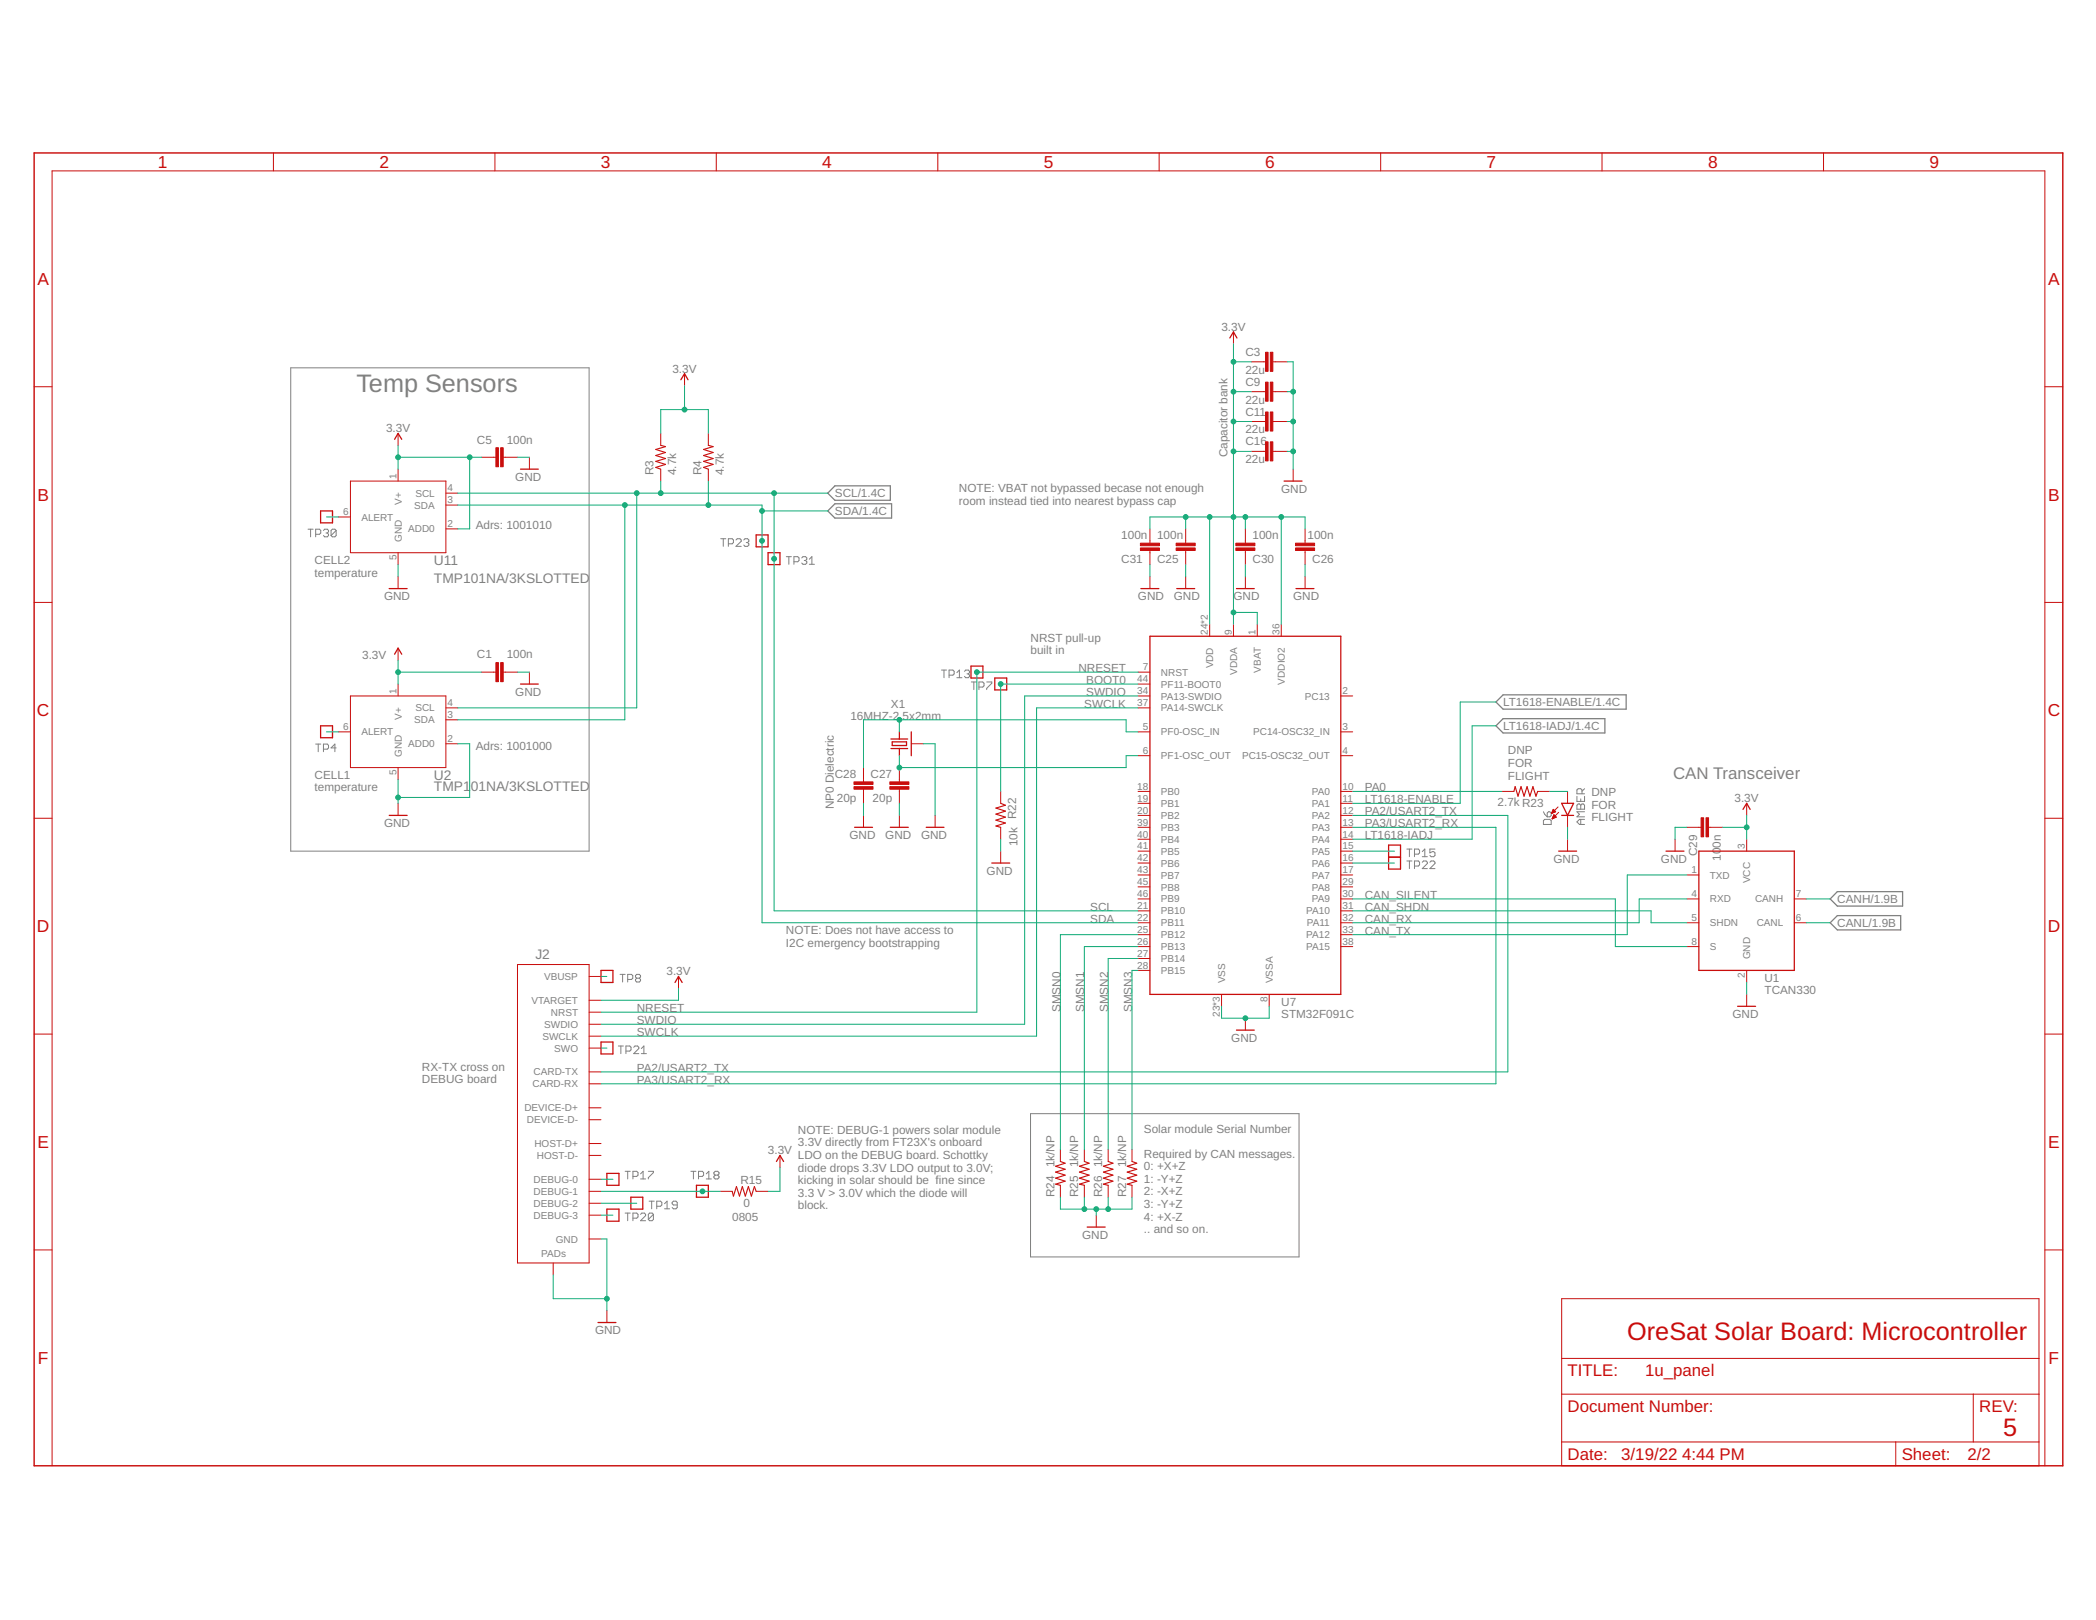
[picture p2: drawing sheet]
<svg xmlns="http://www.w3.org/2000/svg" width="279mm" height="216mm" viewBox="0 0 279 216" stroke-linecap="round" stroke-linejoin="round" font-family="sans-serif">
<g fill="none" stroke="#808080" stroke-width=".13">
<path d="M38.8 49h39.7v64.4h-39.7zM41.1 70.5h.6M41.4 70.5v1M42.1 71.2h.5l.2-.2v-.3l-.2-.2h-.5v1M43.1 70.7l.2-.2h.3l.2 .2v.2l-.2 .1M43.5 71h.1M43.6 71l.2 .2v.2l-.2 .1h-.3l-.2-.1M44.8 70.7l-.2-.2h-.3l-.2 .2v.7M44.8 70.7v.7l-.2 .1h-.3l-.2-.1M44.8 70.7l-.7 .7M96.1 71.8h.7M96.4 71.8v1"/>
<path d="M97.1 72.5h.5l.2-.2v-.3l-.2-.2h-.5v1M98.1 72l.2-.2h.3l.2 .2v.1l-.7 .7h.7M99.1 72l.2-.2h.4l.1 .2v.1l-.1 .2M99.5 72.3h.2M99.7 72.3l.1 .2v.1l-.1 .2h-.4l-.2-.2M104.8 74.2h.7M105.2 74.2v1M105.8 74.9h.5l.2-.2v-.3l-.2-.2h-.5v1M106.9 74.4l.1-.2h.4l.1 .2v.1l-.1 .2M107.2 74.7h.2M107.4 74.7l.1 .2v.1l-.1 .2h-.4l-.1-.2M107.9 75.2h.7"/>
<path d="M107.9 74.5l.3-.3v1M42.1 99.2h.7M42.4 99.2v1M43.1 99.8h.5l.2-.1v-.4l-.2-.1h-.5v1M44.8 99.7h-.7l.5-.5v1M125.5 89.3h.7M125.8 89.3v1M126.5 90h.5l.2-.2v-.3l-.2-.2h-.5v1M127.6 89.6l.3-.3v1M127.6 90.3h.6M128.6 89.5l.1-.2h.4l.1 .2v.1l-.1 .2M128.9 89.8h.2"/>
<path d="M129.1 89.8l.1 .2v.1l-.1 .2h-.4l-.1-.2M129.5 90.9h.7M129.8 90.9v1M130.5 91.6h.5l.2-.2v-.3l-.2-.2h-.5v1M131.5 90.9h.7v.2l-.7 .6v.2M187.5 113.2h.7M187.5 114.7h.7M187.9 113.2v1M187.9 114.7v1.1M188.6 113.8h.5l.1-.1v-.4l-.1-.1h-.5v1M188.6 115.4h.5l.1-.1v-.4l-.1-.2h-.5v1.1M189.6 113.5l.3-.3v1"/>
<path d="M189.6 114.2h.7M189.6 114.9l.2-.2h.3l.2 .2v.2l-.7 .7h.7M190.6 114.9l.2-.2h.3l.2 .2v.2l-.7 .7h.7M191.3 113.2h-.7v.5l.3-.2h.2l.2 .2v.3l-.2 .2h-.3l-.2-.2M205.7 108.2l.2 .3 .3 .4M205.9 109.2h.7l.2 .2v.5h-1.1v-.5zM206.2 108.4l.2-.2h.2l.2 .2v.3l-.2 .2h-.4zM210.2 107.3l.2-.2h.1l.2 .2 .2-.2h.2l.1 .2v.5h-1zM210.2 106.1v.7h1v-.7M210.7 106.5v.3M210.7 107.3v.5M210.7 109.2v.7"/>
<path d="M210.9 105.8v-.5l-.2-.2h-.3l-.2 .2v.5h1M211.2 109.2h-.7l-.3 .3 .3 .4h.7M211.2 108.2h-1l.3 .3-.3 .4h1M211.2 105.1l-.3 .4M82.4 139.4h.7M82.7 129.9h.6M82.8 139.4v1M83 129.9v1M83.7 130.5h.5l.1-.1v-.4l-.1-.1h-.5v1M84.5 139.6l.1-.2h.4l.2 .2v.1l-.7 .7h.7M84.9 130.4l-.2-.2v-.2l.2-.1h.3l.2 .1v.2l-.2 .2M84.9 130.4l-.2 .1v.2l.2 .2h.3l.2-.2v-.2l-.2-.1"/>
<path d="M84.9 130.4h.3M85.5 139.7l.3-.3v1M83.3 156.1h.7M83.4 140.1h.5l.2-.2v-.3l-.2-.2h-.5v1M83.7 156.1v1M84.4 156.8h.5l.1-.2v-.3l-.1-.2h-.5v1M85.4 156.4l.3-.3v1M85.4 157.1h.7M85.5 140.4h.7M86.4 156.1h.7v.2l-.7 .7v.1M92.1 156.1h.7M92.4 156.1v1"/>
<path d="M93.1 156.8h.5l.2-.2v-.3l-.2-.2h-.5v1M94.1 157.1h.7M94.1 156.4l.4-.3v1M95.3 156.6l-.1-.2v-.1l.1-.2h.4l.1 .2v.1l-.1 .2M95.3 156.6l-.1 .2v.2l.1 .1h.4l.1-.1v-.2l-.1-.2M95.3 156.6h.4M137.4 148.4h35.8v19.1h-35.8zM83.3 161.7h.7M83.7 161.7v1M84.4 162.3h.5l.1-.1v-.4l-.1-.1h-.5v1M85.4 161.8l.2-.1h.3l.2 .1v.2l-.7 .7h.7M86.5 160.1h.7"/>
<path d="M86.9 160.1v1M87.1 161.8v.7l-.2 .2h-.3l-.2-.2M87.1 161.8l-.2-.1h-.3l-.2 .1v.7M87.1 161.8l-.7 .7M87.5 160.8h.6l.1-.2v-.3l-.1-.2h-.6v1M88.6 160.4l.3-.3v1M88.6 161.1h.7M90.3 160.6h-.5l-.2-.2v-.1l.2-.2h.3l.2 .2v.6l-.2 .2h-.3l-.2-.2"/>
</g>
<path d="M110.3 68.1l1-1h7.6v1.9h-7.6zM111.3 64.7h7.4v2h-7.4l-1-1zM199.4 93.6l1-1h16.4v1.9h-16.4zM199.4 96.7l1-.9h13.5v1.9h-13.5zM244.9 118.8h8.7v2h-8.7l-.9-1zM244 123l.9-1h8.5v1.9h-8.5z" fill="none" stroke="#808080" stroke-width=".17"/>
<g fill="none" stroke="#c90d0c" stroke-width=".13">
<path d="M36.4 20.4v2.4M66 20.4v2.4M95.5 20.4v2.4M125 20.4v2.4M154.5 20.4v2.4M184 20.4v2.4M213.6 20.4v2.4M243.1 20.4v2.4M4.6 51.5h2.3M53.1 57.8v1.6M88.1 57.8v1.6M91.2 49.8v1.6"/>
<path d="M94.4 57.8v1.6M164.4 44.2v1.6M166.8 48.2h1.9M166.8 52.2h1.9M166.8 56.2h1.9M169.7 48.2h1.9M169.7 52.2h1.9M169.7 56.2h1.9M272.6 51.5h2.4M45.1 68.9h1.6M46.7 64.1h12.7v9.6h-12.7zM53.1 62.5v1.6"/>
<path d="M53.1 73.7v1.5M53.1 76.9v1.5M59.4 65.7h1.6M59.4 70.5h1.6M59.4 67.3h1.6M64.2 60.9h1.9M67.1 60.9h1.9M70.6 60.9v1.6M88.1 62.5v1.6M94.4 62.5v1.6M153.3 70.5v1.9M153.3 73.3v1.9"/>
<path d="M153.3 76.9v1.5M158.1 70.5v1.9M158.1 73.3v1.9M158.1 76.9v1.5M166 70.5v1.9M166 73.3v1.9M166 76.9v1.5M166.8 60.2h1.9M169.7 60.2h1.9M172.4 62.5v1.6M174 70.5v1.9M174 73.3v1.9"/>
<path d="M174 76.9v1.5M4.6 80.3h2.3M45.1 97.5h1.6M46.7 92.8h12.7v9.5h-12.7zM53.1 86.4v1.6M53.1 91.2v1.6M59.4 99.1h1.6M59.4 94.3h1.6M59.4 95.9h1.6M64.2 89.6h1.9M67.1 89.6h1.9M70.6 89.6v1.6"/>
<path d="M121.5 99.1h1.6M151.7 89.6h1.6M151.7 97.5h1.6M151.7 92.8h1.6M151.7 94.3h1.6M151.7 91.2h1.6M161.2 83.2v1.6M164.4 83.2v1.6M167.6 83.2v1.6M170.8 83.2v1.6M178.7 97.5h1.6M178.7 92.8h1.6"/>
<path d="M272.6 80.3h2.4M4.6 109.1h2.3M53.1 102.3v1.6M53.1 107.1v1.6M115.1 102.3v1.9M115.1 105.2v1.9M115.1 108.7v1.6M119.9 102.3v1.9M119.9 105.2v1.9M119.9 108.7v1.6M124.7 108.7v1.6M133.4 105.5v1.6"/>
<path d="M133.4 110.3v1.5M133.4 113.4v1.6M151.7 110.3h1.6M151.7 119.8h1.6M151.7 116.6h1.6M151.7 100.7h1.6M151.7 105.5h1.6M151.7 107.1h1.6M151.7 108.7h1.6M151.7 111.8h1.6M151.7 113.4h1.6M151.7 115h1.6"/>
<path d="M151.7 118.2h1.6M178.7 110.3h1.6M178.7 119.8h1.6M178.7 116.6h1.6M178.7 100.7h1.6M178.7 105.5h1.6M178.7 107.1h1.6M178.7 108.7h1.6M178.7 111.8h1.6M178.7 113.4h1.6M178.7 115h1.6M178.7 118.2h1.6"/>
<path d="M200.2 105.5h1.6M205 105.5h1.6M206.8 108.4h.1M206.8 108.4h.2M206.9 108.3h.2M206.9 108.2h.4M206.9 109.1h.1M206.9 109.1h.2M206.9 108.1h.4M207 109h.2M207 108h.2M207 108.9h.4"/>
<path d="M207 107.9h.1M207.1 107.9l.3 .3-.6 .2zM207.1 108.8h.2M207.1 108.7h.2M207.1 108.7h.1M207.1 108.6h.1M207.1 108.6l.4 .3-.6 .2zM207.7 107.5l-.9 .9M207.8 108.3l-.9 .8M209 105.5v1.6M209 108.7v1.6M209 111.8v1.6"/>
<path d="M223.3 111.8v1.6M224.9 110.3h1.9M224.9 119.8h1.6M224.9 116.6h1.6M227.7 110.3h1.9M232.8 107.1v1.6M232.8 111.8v1.6M239.2 119.8h1.6M272.6 109.1h2.4M4.6 137.8h2.3M69 128.5h9.5v39.8h-9.5zM78.5 130.1h1.6"/>
<path d="M78.5 133.3h1.6M78.5 134.9h1.6M78.5 138.1h1.6M78.5 136.5h1.6M78.5 139.7h1.6M90.4 130.1v1.6M151.7 123h1.6M151.7 126.2h1.6M151.7 121.4h1.6M151.7 124.6h1.6M151.7 127.7h1.6M151.7 129.3h1.6"/>
<path d="M162.8 132.5v1.6M166 135.7v1.6M169.2 132.5v1.6M178.7 123h1.6M178.7 126.2h1.6M178.7 121.4h1.6M178.7 124.6h1.6M224.9 123h1.6M224.9 126.2h1.6M232.8 129.3v1.6M232.8 132.5v1.6M239.2 123h1.6"/>
<path d="M272.6 137.8h2.4M78.5 142.9h1.6M78.5 144.4h1.6M78.5 147.6h1.6M78.5 149.2h1.6M78.5 152.4h1.6M78.5 154h1.6M78.5 158.8h1.6M78.5 157.2h1.6M96 158.8h1.6M100.8 158.8h1.6M104 154v1.6"/>
<path d="M141.4 153.2v1.6M141.4 158v1.6M144.5 153.2v1.6M144.5 158v1.6M147.7 153.2v1.6M147.7 158v1.6M150.9 153.2v1.6M150.9 158v1.6M4.6 166.6h2.3M73.7 168.3v1.6M78.5 165.1h1.6M78.5 161.9h1.6"/>
<path d="M78.5 160.4h1.6M80.9 174.7v1.6M146.1 161.9v1.6M208.2 173.1h63.6v22.2h-63.6zM272.6 166.6h2.4M6.9 195.3v-172.5h265.7v172.5M208.2 185.8h63.6M208.2 192.2h63.6M208.2 181h63.6M252.7 192.2v3.1M263 185.8v6.4"/>
</g>
<g fill="none" stroke="#c90d0c" stroke-width=".17">
<path d="M52.6 58.5l.5-.7 .5 .7M90.8 50.6l.4-.8 .5 .8M163.9 45l.5-.8 .5 .8M42.7 68.1h1.6v1.6h-1.6zM51.9 78.4h2.4M69.4 62.5h2.4M100.8 71.3h1.6v1.6h-1.6zM102.4 73.7h1.6v1.5h-1.6zM152.1 78.4h2.4M156.9 78.4h2.4M164.8 78.4h2.4M171.2 64.1h2.4"/>
<path d="M172.8 78.4h2.4M42.7 96.7h1.6v1.6h-1.6zM52.6 87.2l.5-.8 .5 .8M69.4 91.2h2.4M118.8 98.5h2.2M118.8 99.8h2.2M118.9 98.9h1.9v.5h-1.9zM119.9 97.5v1M119.9 99.8v.9M121.5 97.5v3.2M129.4 88.8h1.6v1.6h-1.6zM132.6 90.4h1.6v1.5h-1.6z"/>
<path d="M153.3 84.8h25.4v47.7h-25.4zM51.9 108.7h2.4M113.9 110.3h2.4M118.7 110.3h2.4M123.5 110.3h2.3M132.2 115h2.4M185.1 114.2h1.6M185.1 112.6h1.6v3.2h-1.6zM207.8 113.4h2.4M208.2 107.1h1.6l-.8 1.6zM208.2 108.7h1.6M222.1 113.4h2.4"/>
<path d="M226.5 113.4h12.7v15.9h-12.7zM232.3 107.9l.5-.8 .5 .8M80.1 129.3h1.6v1.6h-1.6zM80.1 138.9h1.6v1.6h-1.6zM90 130.9l.4-.8 .5 .8M164.8 137.3h2.4M231.6 134.1h2.4M80.9 156.4h1.6v1.6h-1.6zM84.1 159.6h1.6v1.5h-1.6zM92.8 158h1.6v1.6h-1.6zM103.5 154.8l.5-.8 .5 .8M79.7 176.3h2.4"/>
<path d="M80.9 161.1h1.6v1.7h-1.6zM144.9 163.5h2.4"/>
</g>
<g fill="#c90d0c" stroke="#c90d0c" stroke-width=".13">
<path d="M66.7 59.7h.4v2.5h-.4z"/>
<path d="M66.1 59.7h.3v2.5h-.3z"/>
<path d="M156.8 72.4h2.5v.3h-2.5z"/>
<path d="M156.8 73h2.5v.4h-2.5z"/>
<path d="M172.7 72.4h2.5v.3h-2.5z"/>
<path d="M172.7 73h2.5v.4h-2.5z"/>
<path d="M118.6 104.8h2.6v.4h-2.6z"/>
<path d="M118.6 104.2h2.6v.3h-2.6z"/>
<path d="M113.8 104.8h2.6v.4h-2.6z"/>
<path d="M113.8 104.2h2.6v.3h-2.6z"/>
<path d="M227.4 109h.4v2.5h-.4z"/>
<path d="M226.8 109h.3v2.5h-.3z"/>
<path d="M164.7 72.4h2.6v.3h-2.6z"/>
<path d="M164.7 73h2.6v.4h-2.6z"/>
<path d="M152 72.4h2.6v.3h-2.6z"/>
<path d="M152 73h2.6v.4h-2.6z"/>
<path d="M66.7 88.3h.4v2.5h-.4z"/>
<path d="M66.1 88.3h.3v2.5h-.3z"/>
<path d="M169.3 46.9h.4v2.6h-.4z"/>
<path d="M168.7 46.9h.3v2.6h-.3z"/>
<path d="M169.3 50.9h.4v2.6h-.4z"/>
<path d="M168.7 50.9h.3v2.6h-.3z"/>
<path d="M169.3 54.9h.4v2.5h-.4z"/>
<path d="M168.7 54.9h.3v2.5h-.3z"/>
<path d="M169.3 58.9h.4v2.5h-.4z"/>
<path d="M168.7 58.9h.3v2.5h-.3z"/>
</g>
<path d="M88.1 59.4l.6 .1-1.3 .4 1.3 .4-1.3 .4 1.3 .4-1.3 .4 1.3 .4-1.3 .4 .7 .2M94.4 59.4l.7 .1-1.3 .4 1.3 .4-1.3 .4 1.3 .4-1.3 .4 1.3 .4-1.3 .4 .6 .2M133.4 107.1l.6 .2-1.2 .4 1.2 .4-1.2 .4 1.2 .4-1.2 .4 1.2 .4-1.2 .4 .6 .2M201.8 105.5l.2-.7 .4 1.3 .4-1.3 .4 1.3 .4-1.3 .3 1.3 .4-1.3 .4 1.3 .3-.6M97.6 158.8l.2 .6 .4-1.3 .4 1.3 .4-1.3 .4 1.3 .4-1.3 .4 1.3 .4-1.3 .2 .7M141.4 154.8l.6 .2-1.3 .4 1.3 .4-1.3 .4 1.3 .4-1.3 .4 1.3 .4-1.3 .4 .7 .2M144.5 154.8l.7 .2-1.3 .4 1.3 .4-1.3 .4 1.3 .4-1.3 .4 1.3 .4-1.3 .4 .6 .2M147.7 154.8l.7 .2-1.3 .4 1.3 .4-1.3 .4 1.3 .4-1.3 .4 1.3 .4-1.3 .4 .6 .2M150.9 154.8l.6 .2-1.2 .4 1.2 .4-1.2 .4 1.2 .4-1.2 .4 1.2 .4-1.2 .4 .6 .2" fill="none" stroke="#c90d0c" stroke-width=".15"/>
<path d="M4.6 20.4h270.4v174.9h-270.4z" fill="none" stroke="#c90d0c" stroke-width=".19"/>
<g fill="none" stroke="#0dab76" stroke-width=".13">
<path d="M53.1 59.4v3.1M88.1 57.8v-3.2h6.3v3.2M91.2 51.4v3.2M164.4 48.2h2.4M164.4 52.2h2.4M164.4 56.2h2.4M164.4 45.8v37.4M171.6 48.2h.8v14.3M171.6 52.2h.8M171.6 56.2h.8M43.5 68.9h1.6M53.1 75.2v1.7"/>
<path d="M53.1 60.9h11.1M61 67.3h40.6v55.7h50.1M61 65.7h49.3M62.6 60.9v9.6h-1.6M69 60.9h1.6M83.3 67.3v28.6h-22.3M84.9 65.7v28.6h-23.9M88.1 64.1v1.6M94.4 64.1v3.2M101.6 68.1h8.7M103.2 65.7v55.7h48.5M153.3 70.5v-1.6h20.7v1.6"/>
<path d="M153.3 75.2v1.7M158.1 68.9v1.6M158.1 75.2v1.7M161.2 68.9v14.3M164.4 60.2h2.4M166 68.9v1.6M166 75.2v1.7M170.8 68.9v14.3M171.6 60.2h.8M174 75.2v1.7M43.5 97.5h1.6M53.1 88v3.2"/>
<path d="M53.1 89.6h11.1M61 99.1h1.6v7.2h-9.5M69 89.6h1.6M119.9 95.9v1.6M123.1 99.1h1.6v9.6M151.7 97.5h-1.6v-1.6h-35v6.4M151.7 89.6h-21.5v45.3h-50.1M151.7 91.2h-18.3v14.3M151.7 92.8h-15.1v43.7h-56.5M151.7 94.3h-13.5v43.8h-58.1M164.4 81.6h3.2v1.6M199.4 93.6h-4.8v13.5h-14.3"/>
<path d="M199.4 96.7h-3.2v15.1h-15.9M53.1 103.9v3.2M115.1 107.1v1.6M119.9 100.7v1.6h30.2v-1.6h1.6M119.9 107.1v1.6M133.4 111.8v1.6M180.3 110.3h19.1v34.1h-119.3M180.3 119.8h35v6.4h9.6M180.3 108.7h20.7v34.2h-120.9M180.3 105.5h19.9M180.3 113.4h5.6M180.3 115h5.6"/>
<path d="M206.6 105.5h2.4M209 110.3v1.5M224.9 110.3h-1.6v1.5M224.9 119.8h-6.4v3.2h-38.2M224.9 116.6h-8v8h-36.6M229.6 110.3h3.2M232.8 108.7v3.1M240.8 119.8h3.2M80.1 139.7h.8M80.1 130.1h.8M90.4 131.7v1.6h-10.3M151.7 129.3h-.8v23.9"/>
<path d="M151.7 124.6h-10.3v28.6M151.7 126.2h-7.2v27M151.7 127.7h-4v25.5M162.8 134.1v1.6h6.4v-1.6M180.3 121.4h39.8v1.6h4.8M232.8 130.9v1.6M240.8 123h3.2M80.1 158.8h15.9M80.1 157.2h1.6M104 155.6v3.2h-1.6M141.4 159.6v1.5h9.5v-1.5M144.5 159.6v1.5"/>
<path d="M147.7 159.6v1.5M73.7 169.9v3.2h7.2M80.1 165.1h.8v9.6M80.1 161.9h1.6M80.1 160.4h4.8M146.1 161.1v.8"/>
</g>
<g fill="#0dab76" stroke="#0dab76" stroke-width=".13">
<circle cx="166" cy="135.7" r=".32"/>
<circle cx="80.9" cy="173.1" r=".32"/>
<circle cx="53.1" cy="106.3" r=".32"/>
<circle cx="172.4" cy="52.2" r=".32"/>
<circle cx="172.4" cy="56.2" r=".32"/>
<circle cx="172.4" cy="60.2" r=".32"/>
<circle cx="144.5" cy="161.1" r=".32"/>
<circle cx="147.7" cy="161.1" r=".32"/>
<circle cx="146.1" cy="161.1" r=".32"/>
<circle cx="62.6" cy="60.9" r=".32"/>
<circle cx="53.1" cy="60.9" r=".32"/>
<circle cx="232.8" cy="110.3" r=".32"/>
<circle cx="164.4" cy="68.9" r=".32"/>
<circle cx="170.8" cy="68.9" r=".32"/>
<circle cx="161.2" cy="68.9" r=".32"/>
<circle cx="166" cy="68.9" r=".32"/>
<circle cx="158.1" cy="68.9" r=".32"/>
<circle cx="164.4" cy="81.6" r=".32"/>
<circle cx="164.4" cy="60.2" r=".32"/>
<circle cx="164.4" cy="56.2" r=".32"/>
<circle cx="164.4" cy="52.2" r=".32"/>
<circle cx="164.4" cy="48.2" r=".32"/>
<circle cx="53.1" cy="89.6" r=".32"/>
<circle cx="91.2" cy="54.6" r=".32"/>
<circle cx="119.9" cy="95.9" r=".32"/>
<circle cx="119.9" cy="102.3" r=".32"/>
<circle cx="130.2" cy="89.6" r=".32"/>
<circle cx="84.9" cy="65.7" r=".32"/>
<circle cx="88.1" cy="65.7" r=".32"/>
<circle cx="103.2" cy="65.7" r=".32"/>
<circle cx="103.2" cy="74.5" r=".32"/>
<circle cx="83.3" cy="67.3" r=".32"/>
<circle cx="94.4" cy="67.3" r=".32"/>
<circle cx="101.6" cy="68.1" r=".32"/>
<circle cx="101.6" cy="72.1" r=".32"/>
<circle cx="93.6" cy="158.8" r=".32"/>
<circle cx="133.4" cy="91.2" r=".32"/>
</g>
<text font-size="3.4" fill="#808080" x="47.5" y="52.2">Temp Sensors</text>
<g font-size="3.4" fill="#c90d0c">
<text x="216.9" y="178.6">OreSat Solar Board: Microcontroller</text>
<text x="267" y="191.4">5</text>
</g>
<g font-size="2.3" fill="#c90d0c">
<text x="21.1" y="22.4">1</text>
<text x="50.6" y="22.4">2</text>
<text x="80.1" y="22.4">3</text>
<text x="109.6" y="22.4">4</text>
<text x="139.1" y="22.4">5</text>
<text x="168.6" y="22.4">6</text>
<text x="198.2" y="22.4">7</text>
<text x="227.7" y="22.4">8</text>
<text x="257.2" y="22.4">9</text>
<text x="5" y="38">A</text>
<text x="273" y="38">A</text>
<text x="5" y="66.7">B</text>
<text x="273" y="66.7">B</text>
<text x="4.9" y="95.5">C</text>
<text x="273" y="95.5">C</text>
<text x="4.9" y="124.2">D</text>
<text x="273" y="124.2">D</text>
<text x="5" y="153">E</text>
<text x="273" y="153">E</text>
<text x="5" y="181.8">F</text>
<text x="273.1" y="181.8">F</text>
</g>
<text font-size="2.2" fill="#808080" x="223" y="103.9">CAN Transceiver</text>
<g font-size="2.2" fill="#c90d0c">
<text x="209" y="183.4">TITLE:</text>
<text x="219.3" y="183.4">1u_panel</text>
<text x="209" y="188.2">Document Number:</text>
<text x="263.8" y="188.2">REV:</text>
<text x="209" y="194.6">Date:</text>
<text x="216.1" y="194.6">3/19/22</text>
<text x="224.2" y="194.6">4:44 PM</text>
<text x="253.5" y="194.6">Sheet:</text>
<text x="262.3" y="194.6">2/2</text>
</g>
<g font-size="1.8" fill="#808080">
<text x="57.8" y="77.6">TMP101NA/3KSLOTTED</text>
<text x="57.8" y="75.3">U11</text>
<text x="57.8" y="105.5">TMP1</text>
<text x="57.8" y="103.9">U2</text>
<text x="62.8" y="105.5">01NA/3KSLOTTED</text>
<text x="71.4" y="127.7">J2</text>
</g>
<g font-size="1.6" fill="#808080">
<text x="162.8" y="44.1">3.3V</text>
<text x="166" y="47.4">C3</text>
<text x="89.6" y="49.6">3.3V</text>
<text x="166" y="49.8">22u</text>
<text x="166" y="53.8">22u</text>
<text x="166" y="51.4">C9</text>
<text x="51.5" y="57.6">3.3V</text>
<text x="63.6" y="59.1">C5</text>
<text x="67.5" y="59.1">100n</text>
<text x="166" y="57.8">22u</text>
<text x="166" y="55.4">C11</text>
<text x="166" y="59.4">C16</text>
<text x="68.7" y="64.1">GND</text>
<text x="87.1" y="63.3" transform="rotate(-90 87.1 63.3)">R3</text>
<text x="90.1" y="63.3" transform="rotate(-90 90.1 63.3)">4.7k</text>
<text x="93.5" y="63.3" transform="rotate(-90 93.5 63.3)">R4</text>
<text x="96.5" y="63.3" transform="rotate(-90 96.5 63.3)">4.7k</text>
<text x="127.8" y="65.6">NOTE: VBAT not bypassed becase not enough</text>
<text x="163.6" y="60.9" transform="rotate(-90 163.6 60.9)">Capacitor bank</text>
<text x="166" y="61.7">22u</text>
<text x="170.8" y="65.7">GND</text>
<text x="63.4" y="70.5">Adrs: 1001010</text>
<text x="111.3" y="66.3">SCL/1.4C</text>
<text x="111.3" y="68.7">SDA/1.4C</text>
<text x="127.8" y="67.3">room instead tied into nearest bypass cap</text>
<text x="149.5" y="71.8">100n</text>
<text x="154.2" y="71.8">100n</text>
<text x="167" y="71.8">100n</text>
<text x="174.3" y="71.8">100n</text>
<text x="41.9" y="75.2">CELL2</text>
<text x="41.9" y="76.8">temperature</text>
<text x="149.5" y="75">C31</text>
<text x="154.2" y="75">C25</text>
<text x="167" y="75">C30</text>
<text x="174.9" y="75">C26</text>
<text x="51.2" y="80">GND</text>
<text x="151.7" y="80">GND</text>
<text x="156.5" y="80">GND</text>
<text x="164.4" y="80">GND</text>
<text x="172.4" y="80">GND</text>
<text x="48.3" y="87.8">3.3V</text>
<text x="63.6" y="87.7">C1</text>
<text x="67.5" y="87.7">100n</text>
<text x="137.4" y="85.5">NRST pull-up</text>
<text x="137.4" y="87.2">built in</text>
<text x="143.8" y="89.6">NRESET</text>
<text x="68.7" y="92.8">GND</text>
<text x="113.4" y="95.9">16MHZ-2.5x2mm</text>
<text x="118.8" y="94.3">X1</text>
<text x="144.5" y="94.3">SWCLK</text>
<text x="144.8" y="92.8">SWDIO</text>
<text x="144.8" y="91.2">BOOT0</text>
<text x="200.4" y="94.1">LT1618-ENABLE/1.4C</text>
<text x="63.4" y="99.9">Adrs: 1001000</text>
<text x="200.4" y="97.3">LT1618-IADJ/1.4C</text>
<text x="201" y="100.5">DNP</text>
<text x="41.9" y="103.8">CELL1</text>
<text x="41.9" y="105.5">temperature</text>
<text x="111.1" y="107.9" transform="rotate(-90 111.1 107.9)">NP0 Dielectric</text>
<text x="111.3" y="103.6">C28</text>
<text x="111.5" y="106.8">20p</text>
<text x="116" y="103.6">C27</text>
<text x="116.3" y="106.8">20p</text>
<text x="181.9" y="107.1">LT1618-ENABLE</text>
<text x="181.9" y="105.5">PA0</text>
<text x="199.6" y="107.4">2.7k R23</text>
<text x="201" y="102.2">FOR</text>
<text x="201" y="103.9">FLIGHT</text>
<text x="212.1" y="106.1">DNP</text>
<text x="212.1" y="107.8">FOR</text>
<text x="231.2" y="106.9">3.3V</text>
<text x="51.2" y="110.3">GND</text>
<text x="113.2" y="111.8">GND</text>
<text x="118" y="111.8">GND</text>
<text x="122.8" y="111.8">GND</text>
<text x="135.6" y="112.8" transform="rotate(-90 135.6 112.8)">10k R22</text>
<text x="181.9" y="111.8">LT1618-IADJ</text>
<text x="181.9" y="108.7">PA2/USART2_TX</text>
<text x="181.9" y="110.3">PA3/USART2_RX</text>
<text x="212.1" y="109.5">FLIGHT</text>
<text x="131.5" y="116.6">GND</text>
<text x="181.9" y="119.8">CAN_SILENT</text>
<text x="207.1" y="115">GND</text>
<text x="221.4" y="115">GND</text>
<text x="226.2" y="114.1" transform="rotate(-90 226.2 114.1)">C29</text>
<text x="229.4" y="114.7" transform="rotate(-90 229.4 114.7)">100n</text>
<text x="104.8" y="124.5">NOTE: Does not have access to</text>
<text x="145.3" y="121.4">SCL</text>
<text x="145.3" y="123">SDA</text>
<text x="181.9" y="124.6">CAN_TX</text>
<text x="181.9" y="123">CAN_RX</text>
<text x="181.9" y="121.4">CAN_SHDN</text>
<text x="244.9" y="120.4">CANH/1.9B</text>
<text x="244.9" y="123.5">CANL/1.9B</text>
<text x="88.8" y="130">3.3V</text>
<text x="104.8" y="126.2">I2C emergency bootstrapping</text>
<text x="235.2" y="130.9">U1</text>
<text x="84.9" y="134.9">NRESET</text>
<text x="84.9" y="136.5">SWDIO</text>
<text x="141.4" y="134.9" transform="rotate(-90 141.4 134.9)">SMSN0</text>
<text x="144.5" y="134.9" transform="rotate(-90 144.5 134.9)">SMSN1</text>
<text x="147.7" y="134.9" transform="rotate(-90 147.7 134.9)">SMSN2</text>
<text x="150.9" y="134.9" transform="rotate(-90 150.9 134.9)">SMSN3</text>
<text x="170.8" y="135.7">STM32F091C</text>
<text x="170.8" y="134.1">U7</text>
<text x="230.9" y="135.7">GND</text>
<text x="235.2" y="132.5">TCAN330</text>
<text x="56.3" y="142.7">RX-TX cross on</text>
<text x="84.9" y="138.1">SWCLK</text>
<text x="84.9" y="142.9">PA2/USART2_TX</text>
<text x="164.1" y="138.9">GND</text>
<text x="56.3" y="144.4">DEBUG board</text>
<text x="84.9" y="144.4">PA3/USART2_RX</text>
<text x="102.4" y="153.8">3.3V</text>
<text x="106.4" y="151.1">NOTE: DEBUG-1 powers solar module</text>
<text x="106.4" y="152.8">3.3V directly from FT23X's onboard</text>
<text x="106.4" y="154.5">LDO on the DEBUG board. Schottky</text>
<text x="140.6" y="155.6" transform="rotate(-90 140.6 155.6)">1k/NP</text>
<text x="143.7" y="155.6" transform="rotate(-90 143.7 155.6)">1k/NP</text>
<text x="146.9" y="155.6" transform="rotate(-90 146.9 155.6)">1k/NP</text>
<text x="150.1" y="155.6" transform="rotate(-90 150.1 155.6)">1k/NP</text>
<text x="152.5" y="151">Solar module Serial Number</text>
<text x="152.5" y="154.3">Required by CAN messages.</text>
<text x="152.5" y="156">0: +X+Z</text>
<text x="98.7" y="157.8">R15</text>
<text x="99.1" y="160.8">0</text>
<text x="106.4" y="156.1">diode drops 3.3V LDO output to 3.0V;</text>
<text x="106.4" y="157.8">kicking in solar should be fine since</text>
<text x="106.4" y="159.5">3.3 V &gt; 3.0V which the diode will</text>
<text x="106.4" y="161.1">block.</text>
<text x="140.6" y="159.6" transform="rotate(-90 140.6 159.6)">R24</text>
<text x="143.7" y="159.6" transform="rotate(-90 143.7 159.6)">R25</text>
<text x="146.9" y="159.6" transform="rotate(-90 146.9 159.6)">R26</text>
<text x="150.1" y="159.6" transform="rotate(-90 150.1 159.6)">R27</text>
<text x="152.5" y="157.6">1: -Y+Z</text>
<text x="152.5" y="159.3">2: -X+Z</text>
<text x="152.5" y="161">3: -Y+Z</text>
<text x="97.6" y="162.7">0805</text>
<text x="144.2" y="165.1">GND</text>
<text x="152.5" y="162.7">4: +X-Z</text>
<text x="152.5" y="164.3">.. and so on.</text>
<text x="79.3" y="177.9">GND</text>
</g>
<g font-size="1.3" fill="#808080">
<text x="52.8" y="63.9" transform="rotate(-90 52.8 63.9)">1</text>
<text x="59.7" y="65.5">4</text>
<text x="45.7" y="68.7">6</text>
<text x="48.2" y="69.4">ALERT</text>
<text x="53.5" y="67.3" transform="rotate(-90 53.5 67.3)">V+</text>
<text x="54.4" y="71">ADD0</text>
<text x="55.2" y="67.8">SDA</text>
<text x="55.4" y="66.2">SCL</text>
<text x="59.7" y="70.3">2</text>
<text x="59.7" y="67.1">3</text>
<text x="52.8" y="74.6" transform="rotate(-90 52.8 74.6)">5</text>
<text x="53.5" y="72.2" transform="rotate(-90 53.5 72.2)">GND</text>
<text x="152.3" y="89.3">7</text>
<text x="161" y="84.6" transform="rotate(-90 161 84.6)">24*2</text>
<text x="161.7" y="89.1" transform="rotate(-90 161.7 89.1)">VDD</text>
<text x="164.2" y="84.6" transform="rotate(-90 164.2 84.6)">9</text>
<text x="164.9" y="90" transform="rotate(-90 164.9 90)">VDDA</text>
<text x="167.4" y="84.6" transform="rotate(-90 167.4 84.6)">1</text>
<text x="168.1" y="89.7" transform="rotate(-90 168.1 89.7)">VBAT</text>
<text x="170.6" y="84.6" transform="rotate(-90 170.6 84.6)">36</text>
<text x="52.8" y="92.5" transform="rotate(-90 52.8 92.5)">1</text>
<text x="53.5" y="95.9" transform="rotate(-90 53.5 95.9)">V+</text>
<text x="55.4" y="94.8">SCL</text>
<text x="59.7" y="94.1">4</text>
<text x="59.7" y="95.7">3</text>
<text x="151.6" y="92.5">34</text>
<text x="151.6" y="94.1">37</text>
<text x="151.6" y="90.9">44</text>
<text x="154.7" y="90">NRST</text>
<text x="154.7" y="93.2">PA13-SWDIO</text>
<text x="154.7" y="94.8">PA14-SWCLK</text>
<text x="154.7" y="91.6">PF11-BOOT0</text>
<text x="171.3" y="91.2" transform="rotate(-90 171.3 91.2)">VDDIO2</text>
<text x="173.9" y="93.2">PC13</text>
<text x="179" y="92.5">2</text>
<text x="45.7" y="97.3">6</text>
<text x="48.2" y="98">ALERT</text>
<text x="53.5" y="100.8" transform="rotate(-90 53.5 100.8)">GND</text>
<text x="54.4" y="99.6">ADD0</text>
<text x="55.2" y="96.4">SDA</text>
<text x="59.7" y="98.9">2</text>
<text x="152.3" y="97.3">5</text>
<text x="152.3" y="100.5">6</text>
<text x="154.7" y="98">PF0-OSC_IN</text>
<text x="154.7" y="101.2">PF1-OSC_OUT</text>
<text x="165.6" y="101.2">PC15-OSC32_OUT</text>
<text x="167.1" y="98">PC14-OSC32_IN</text>
<text x="179" y="97.3">3</text>
<text x="179" y="100.5">4</text>
<text x="52.8" y="103.3" transform="rotate(-90 52.8 103.3)">5</text>
<text x="151.6" y="105.3">18</text>
<text x="151.6" y="106.8">19</text>
<text x="154.7" y="106">PB0</text>
<text x="154.7" y="107.5">PB1</text>
<text x="174.9" y="106">PA0</text>
<text x="174.9" y="107.5">PA1</text>
<text x="179" y="105.3">10</text>
<text x="179" y="106.8">11</text>
<text x="151.6" y="108.4">20</text>
<text x="151.6" y="110">39</text>
<text x="151.6" y="111.6">40</text>
<text x="151.6" y="113.2">41</text>
<text x="154.7" y="109.1">PB2</text>
<text x="154.7" y="110.7">PB3</text>
<text x="154.7" y="112.3">PB4</text>
<text x="154.7" y="113.9">PB5</text>
<text x="174.9" y="109.1">PA2</text>
<text x="174.9" y="110.7">PA3</text>
<text x="174.9" y="112.3">PA4</text>
<text x="174.9" y="113.9">PA5</text>
<text x="179" y="108.4">12</text>
<text x="179" y="110">13</text>
<text x="179" y="111.6">14</text>
<text x="179" y="113.2">15</text>
<text x="232.6" y="113.2" transform="rotate(-90 232.6 113.2)">3</text>
<text x="151.6" y="114.8">42</text>
<text x="151.6" y="116.4">43</text>
<text x="151.6" y="118">45</text>
<text x="151.6" y="119.6">46</text>
<text x="154.7" y="115.5">PB6</text>
<text x="154.7" y="117.1">PB7</text>
<text x="154.7" y="118.7">PB8</text>
<text x="174.9" y="115.5">PA6</text>
<text x="174.9" y="117.1">PA7</text>
<text x="174.9" y="118.7">PA8</text>
<text x="179" y="114.8">16</text>
<text x="179" y="116.4">17</text>
<text x="179" y="118">29</text>
<text x="179" y="119.6">30</text>
<text x="225.5" y="116.4">1</text>
<text x="225.5" y="119.6">4</text>
<text x="227.9" y="117.1">TXD</text>
<text x="233.3" y="117.7" transform="rotate(-90 233.3 117.7)">VCC</text>
<text x="239.4" y="119.6">7</text>
<text x="151.6" y="121.2">21</text>
<text x="151.6" y="122.8">22</text>
<text x="151.6" y="124.3">25</text>
<text x="151.6" y="125.9">26</text>
<text x="154.7" y="120.3">PB9</text>
<text x="154.7" y="121.9">PB10</text>
<text x="154.7" y="123.5">PB11</text>
<text x="154.7" y="125">PB12</text>
<text x="174.1" y="121.9">PA10</text>
<text x="174.1" y="125">PA12</text>
<text x="174.2" y="123.5">PA11</text>
<text x="174.9" y="120.3">PA9</text>
<text x="179" y="121.2">31</text>
<text x="179" y="122.8">32</text>
<text x="179" y="124.3">33</text>
<text x="179" y="125.9">38</text>
<text x="225.5" y="122.8">5</text>
<text x="225.5" y="125.9">8</text>
<text x="227.9" y="120.3">RXD</text>
<text x="227.9" y="123.5">SHDN</text>
<text x="234" y="120.3">CANH</text>
<text x="234.2" y="123.5">CANL</text>
<text x="239.4" y="122.8">6</text>
<text x="72.5" y="130.6">VBUSP</text>
<text x="151.6" y="127.5">27</text>
<text x="151.6" y="129.1">28</text>
<text x="154.7" y="126.6">PB13</text>
<text x="154.7" y="128.2">PB14</text>
<text x="154.7" y="129.8">PB15</text>
<text x="163.3" y="131.1" transform="rotate(-90 163.3 131.1)">VSS</text>
<text x="169.7" y="131.1" transform="rotate(-90 169.7 131.1)">VSSA</text>
<text x="174.1" y="126.6">PA15</text>
<text x="227.9" y="126.6">S</text>
<text x="232.6" y="130.3" transform="rotate(-90 232.6 130.3)">2</text>
<text x="233.3" y="127.9" transform="rotate(-90 233.3 127.9)">GND</text>
<text x="70.9" y="133.8">VTARGET</text>
<text x="72.5" y="137">SWDIO</text>
<text x="73.4" y="135.4">NRST</text>
<text x="162.6" y="135.5" transform="rotate(-90 162.6 135.5)">23*3</text>
<text x="169" y="133.5" transform="rotate(-90 169 133.5)">8</text>
<text x="71.1" y="143.3">CARD-TX</text>
<text x="72.3" y="138.6">SWCLK</text>
<text x="73.9" y="140.2">SWO</text>
<text x="69.9" y="148.1">DEVICE-D+</text>
<text x="70.2" y="149.7">DEVICE-D-</text>
<text x="71" y="144.9">CARD-RX</text>
<text x="71.2" y="152.9">HOST-D+</text>
<text x="71.6" y="154.5">HOST-D-</text>
<text x="71.1" y="160.8">DEBUG-2</text>
<text x="71.1" y="159.2">DEBUG-1</text>
<text x="71.1" y="157.6">DEBUG-0</text>
<text x="71.1" y="162.4">DEBUG-3</text>
<text x="72.2" y="167.5">PADs</text>
<text x="74.1" y="165.6">GND</text>
</g>
</svg>
